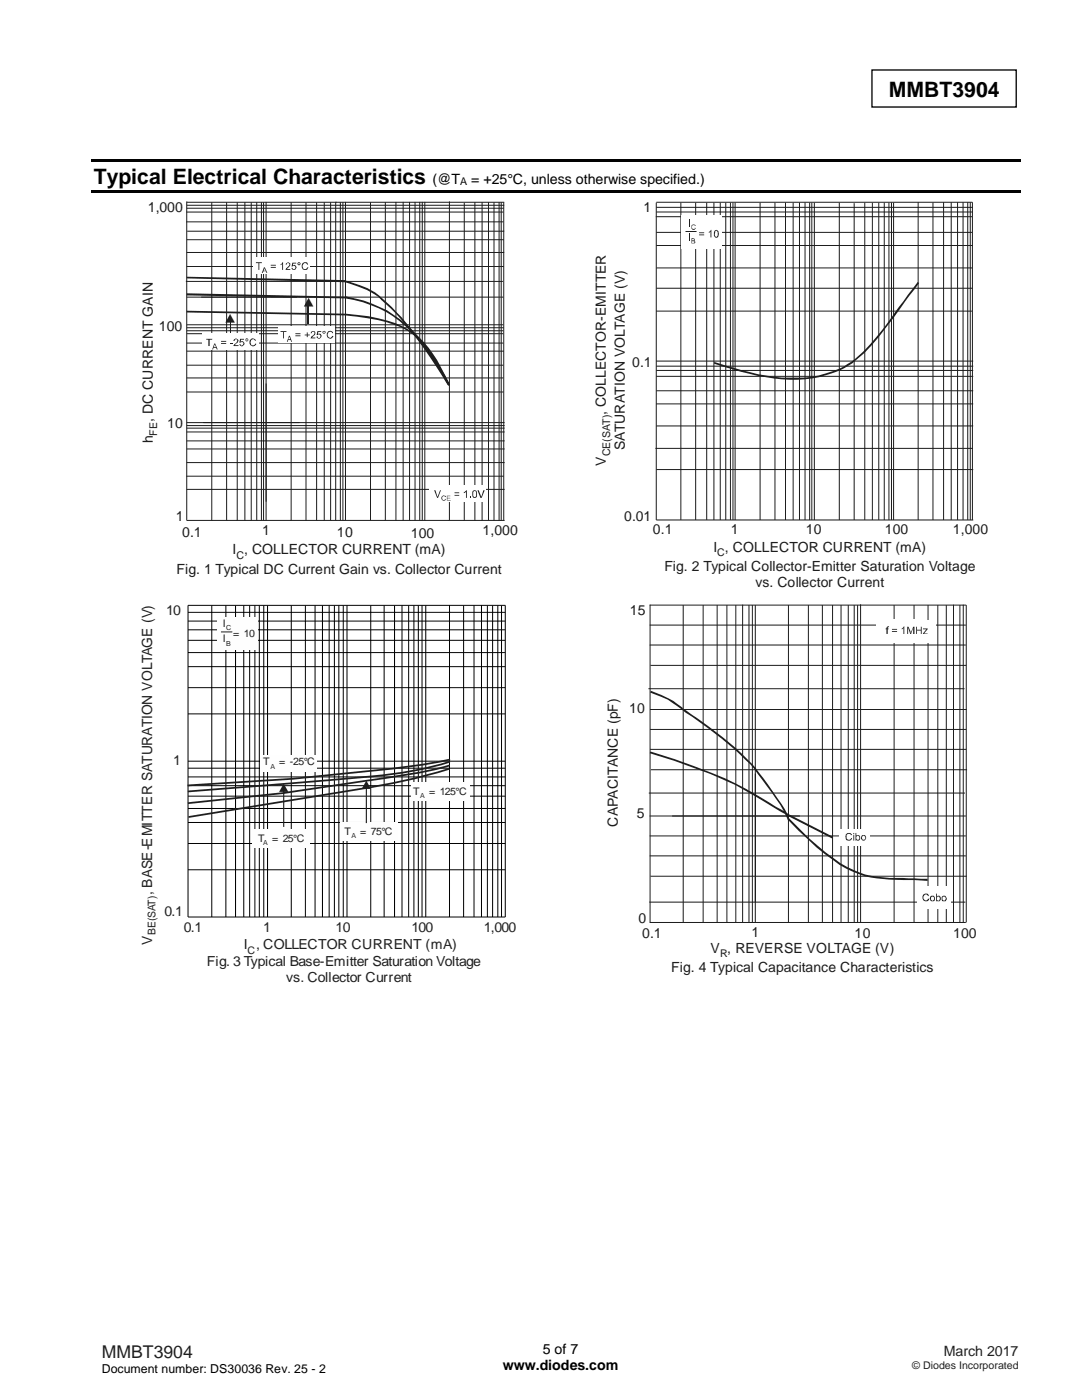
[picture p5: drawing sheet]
<svg xmlns="http://www.w3.org/2000/svg" width="216mm" height="279mm" viewBox="0 0 216 279" stroke-linecap="round" stroke-linejoin="round" font-family="sans-serif">
<path d="M174 14h28.8v7.4h-28.8z" fill="none" stroke="#000" stroke-width=".26"/>
<g fill="#000">
<path d="M18.2 31.8h185.5v.5h-185.5z" fill-rule="evenodd"/>
<path d="M18.2 38h185.5v.5h-185.5z" fill-rule="evenodd"/>
</g>
<g fill="#fff">
<path d="M84.7 96.6h12v4.4h-12z" fill-rule="evenodd"/>
<path d="M85.6 96.5h11.7v4.3h-11.7z" fill-rule="evenodd"/>
</g>
<g fill="none" stroke="#1f1a17" stroke-width=".2">
<path d="M37.1 56.2h63.2M37.2 42.3h63.2M37.2 44.3h63.2M37.3 40.2v63.7h63.4M37.3 50.4h63.3M37.3 59.3h63.1M37.3 41.6h63.2M37.3 53.2h63.2M42.3 40.4v63.5M45.2 40.4v63.5M47.3 40.4v63.5M48.9 40.4v63.5"/>
<path d="M50.1 40.4v63.5M51.2 40.4v63.5M52.2 40.4v63.5M52.6 40.4v63.5M53.1 40.3v63.6M58.1 40.4v63.5M66.9 40.4h33.7M67.9 40.4v63.5M68.4 40.4v63.5M81.7 40.3v63.6M82.8 40.3v63.6M83.8 40.3v63.6"/>
<path d="M84.3 40.3v63.6M84.8 40.3v63.6M97.5 40.4v63.5M98.6 40.4v63.5M99.6 40.4v63.5M100 40.4v63.5M100.5 40.4v63.5M37.3 75.4h63.1M37.3 66.6h63.1M37.3 68.5h63.1M37.3 78.2h63.1M66.2 70.1h34.3"/>
<path d="M67.4 65.4h33.1M68.9 64.8v39.1M37.2 95h63.3M37.3 84.3h63.4M37.3 97.7h63.4M37.3 92.3h63.4M37.3 86.2h63.4M37.3 85.4h63.4M37.3 84.9h63.4M37.3 88h63.4"/>
</g>
<g fill="#1f1a17">
<path d="M37.3 58.5l31.7 .7v.4l-31.7-.6z"/>
<path d="M37.3 62l31.6 .6v.3l-31.6-.5z"/>
</g>
<g fill="none" stroke="#1f1a17" stroke-width=".2">
<path d="M37.3 47.8h63.2M37.3 41h63.3M37.3 40.4h29.9M37.3 46.1h63.3M61.1 40.4v63.5M63.2 40.4v63.5M64.7 40.4v63.5M66 40.4v63.5M67 40.4v63.5M68.9 40.3v24.9M73.9 40.4v63.5M76.9 40.4v63.5"/>
<path d="M79 40.3v63.6M80.4 40.3v63.6M89.7 40.2v63.7M92.6 40.5v63.4M94.8 40.4v63.5M96.2 40.4v63.5M37.3 70.1h28.9M37.3 72.9h63.1M37.3 66h63.1M37.3 65.4h30.1M37.3 64.8h63.1M37.3 89.6h63.4"/>
</g>
<g fill="#1f1a17">
<path d="M37.3 55.2l31.6 .7v.4l-31.6-.7z"/>
<path d="M69 59.1a25.3 25.3 0 0 1 10.9 4.7l1.3 1.1-.2 .3a22.2 22.2 0 0 0-12.1-5.6zM81.2 64.9a38.2 38.2 0 0 1 8.6 12l-.3 .1a44 44 0 0 0-8.5-11.8z"/>
<path d="M68.9 56l1.4 .4-.1 .4-1.4-.5zM70.3 56.4a13.6 13.6 0 0 1 6.1 3.2l-.3 .3a13.8 13.8 0 0 0-5.9-3.1zM76.4 59.6l-.1 .1zM76.4 59.6l-.3 .3zM76.4 59.6l-.1 .1zM76.1 59.9l.3-.3 1.8 1.7-.2 .3zM78.2 61.3l1.9 2-.2 .2-1.9-1.9zM79.9 63.5l.2-.2a94.6 94.6 0 0 1 9.6 13.4l-.4 .2a89 89 0 0 0-9.4-13.4z"/>
<path d="M69 62.6a32.8 32.8 0 0 1 11.2 2.5l2.4 1.3-.2 .4a19.9 19.9 0 0 0-8.9-3.3l-4.6-.6zM82.6 66.4a23.1 23.1 0 0 1 6.2 8.5l1 1.8-.4 .2-1.7-3.3a26.7 26.7 0 0 0-3.4-5l-1.9-1.8z"/>
</g>
<g fill="#fff">
<path d="M40.4 66.6h11.3v3.2h-11.3z" fill-rule="evenodd"/>
<path d="M55.5 65.1h11.3v3.3h-11.3z" fill-rule="evenodd"/>
<path d="M50.6 51.3h11.3v3.3h-11.3z" fill-rule="evenodd"/>
<path d="M85.6 96.8h11.4v3.3h-11.4z" fill-rule="evenodd"/>
</g>
<g fill="#1f1a17">
<path d="M41.2 67.6h1.1v.2h-.5v1.3h-.2v-1.3h-.4z" fill-rule="evenodd"/>
<path d="M44.1 68h1v.2h-1zM44.1 68.5h1v.1h-1z" fill-rule="evenodd"/>
<path d="M45.9 68.5h.5v.1h-.5z" fill-rule="evenodd"/>
<path d="M46.7 67.8a.48 .48 0 0 1 .7-.1 .48 .48 0 0 1-.1 .8l-.5 .4h.8v.2h-1l.1-.4a1 1 0 0 0 .6-.9l-.3-.1-.2 .3h-.2z" fill-rule="evenodd"/>
<path d="M47.9 67.6h.8v.2h-.6l-.1 .4a.48 .48 0 0 1 .7 .2 .48 .48 0 0 1-.3 .7h-.3l-.3-.4 .1-.1 .1 .2a.36 .36 0 0 0 .5 0 .36 .36 0 0 0 0-.5l-.2-.1-.5 .2z" fill-rule="evenodd"/>
<path d="M48.9 67.8a.35 .35 0 0 1 .7 0 .35 .35 0 0 1-.7 0zM49.1 67.7v.3h.2l.2-.1-.1-.2z" fill-rule="evenodd"/>
<path d="M49.9 67.9a.66 .66 0 0 1 .6-.4 .66 .66 0 0 1 .6 .5h-.2a.48 .48 0 0 0-.7-.2 .48 .48 0 0 0-.2 .7 .43 .43 0 0 0 .4 .4 .43 .43 0 0 0 .5-.3h.3a.75 .75 0 0 1-1.1 .4 .75 .75 0 0 1-.2-1.1z" fill-rule="evenodd"/>
<path d="M42.8 68.6h.1l.5 1.1h-.1l-.2-.3h-.5l-.1 .3h-.2zM42.8 68.7l-.1 .5h.4z" fill-rule="evenodd"/>
<path d="M56 66.1h1.2v.2h-.5v1.2h-.2v-1.2h-.5z" fill-rule="evenodd"/>
<path d="M58.9 66.5h1.1v.2h-1.1zM58.9 66.9h1.1v.2h-1.1z" fill-rule="evenodd"/>
<path d="M61.2 66.3h.2v.5h.4v.1h-.4v.4h-.2v-.4h-.4v-.1h.4z" fill-rule="evenodd"/>
<path d="M62.2 66.2a.47 .47 0 0 1 .7 0 .47 .47 0 0 1-.2 .7l-.5 .5h.7v.1h-.9l.1-.3a.73 .73 0 0 0 .6-.9h-.5v.2h-.2z" fill-rule="evenodd"/>
<path d="M63.3 66.1h.8v.2h-.6l-.1 .4a.5 .5 0 0 1 .7 .1 .5 .5 0 0 1-.1 .7 .5 .5 0 0 1-.7-.1l-.1-.2 .1-.1 .1 .3a.34 .34 0 0 0 .5-.1 .34 .34 0 0 0-.1-.5 .34 .34 0 0 0-.5 .1h-.1z" fill-rule="evenodd"/>
<path d="M64.4 66.3a.28 .28 0 0 1 .5 0 .28 .28 0 0 1-.5 0zM64.4 66.3a.2 .2 0 0 0 .4 0 .2 .2 0 0 0-.4 0z" fill-rule="evenodd"/>
<path d="M65.5 66.1l.4-.1 .4 .2 .2 .2-.2 .1a.52 .52 0 0 0-.8-.2 .52 .52 0 0 0 0 .8 .43 .43 0 0 0 .4 .3 .43 .43 0 0 0 .4-.4l.3 .1a.75 .75 0 0 1-1.2 .3 .75 .75 0 0 1 0-1.1z" fill-rule="evenodd"/>
<path d="M57.7 67h.1l.5 1.2h-.2l-.1-.3h-.5l-.1 .3h-.2zM57.7 67.3l-.2 .4h.4l-.1-.5z" fill-rule="evenodd"/>
<path d="M51.1 52.3h1.1v.2h-.5v1.4h-.1v-1.4h-.5z" fill-rule="evenodd"/>
<path d="M54 52.8h1v.2h-1zM54 53.3h1v.1h-1z" fill-rule="evenodd"/>
<path d="M56 52.8l.5-.5v1.6h-.2v-1.2l-.3 .2z" fill-rule="evenodd"/>
<path d="M57.1 52.6a.48 .48 0 0 1 .8-.1 .48 .48 0 0 1-.2 .8l-.5 .4h.7v.2h-.9l.1-.4 .7-.7-.2-.3h-.3l-.1 .3h-.2z" fill-rule="evenodd"/>
<path d="M58.3 52.4h.8v.2h-.6l-.1 .3a.48 .48 0 0 1 .7 .3 .48 .48 0 0 1-.3 .6 .48 .48 0 0 1-.6-.4l.2 .2a.31 .31 0 0 0 .5 0 .31 .31 0 0 0-.1-.5l-.3-.1-.3 .2z" fill-rule="evenodd"/>
<path d="M59.4 52.6a.3 .3 0 0 1 .6 0 .3 .3 0 0 1-.6 0zM59.4 52.6l.1 .2h.3a.19 .19 0 0 0-.1-.3 .19 .19 0 0 0-.3 .1z" fill-rule="evenodd"/>
<path d="M60.4 52.5l.3-.2a.56 .56 0 0 1 .8 .5h-.2a.53 .53 0 0 0-.8-.1 .53 .53 0 0 0 0 .7 .46 .46 0 0 0 .4 .3 .46 .46 0 0 0 .4-.3h.3a.74 .74 0 0 1-1.1 .4 .74 .74 0 0 1-.2-1.1z" fill-rule="evenodd"/>
<path d="M52.7 53.4h.1l.5 1.1h-.1l-.2-.4h-.4l-.2 .4h-.2zM52.8 53.5l-.2 .5h.4z" fill-rule="evenodd"/>
<path d="M86.6 97.8h.3l.4 1.4 .5-1.4h.2l-.6 1.6h-.2z" fill-rule="evenodd"/>
<path d="M90.7 98.3h.9v.1h-.9zM90.7 98.8h.9v.1h-.9z" fill-rule="evenodd"/>
<path d="M92.6 98.2l.6-.4v1.6h-.2v-1.2l-.4 .2z" fill-rule="evenodd"/>
<path d="M93.7 99.1h.2v.3h-.2z" fill-rule="evenodd"/>
<path d="M94.3 98a.53 .53 0 0 1 .7 0 .53 .53 0 0 1 .2 .6 .5 .5 0 0 1-.3 .7 .5 .5 0 0 1-.7-.4zM94.6 98l-.2 .3v.6l.2 .3h.2l.2-.3v-.6l-.2-.3z" fill-rule="evenodd"/>
<path d="M95.3 97.8h.2l.5 1.4 .5-1.4h.2l-.6 1.6h-.2z" fill-rule="evenodd"/>
<path d="M88.3 98.9h.5l.2 .3h-.2a.37 .37 0 0 0-.5 0 .37 .37 0 0 0 0 .5 .37 .37 0 0 0 .5 0v-.2l.2 .1a.51 .51 0 0 1-.8 .1 .51 .51 0 0 1 .1-.8z" fill-rule="evenodd"/>
<path d="M89.2 98.9h.6l-.5 .1v.4h.5h-.5v.4l.6 .1h-.7z" fill-rule="evenodd"/>
<path d="M61.6 59.5l.9 1.7h-1.9l1-1.7 .9 1.7z" fill-rule="evenodd"/>
</g>
<path d="M61.5 61v3.6" fill="none" stroke="#1f1a17" stroke-width=".26"/>
<path d="M45.9 62.7l.9 1.7h-1.8l.9-1.7 .9 1.7z" fill-rule="evenodd" fill="#1f1a17"/>
<g fill="none" stroke="#1f1a17" stroke-width=".2">
<path d="M130.9 43.2h63M131 40.5v63.3h63.2M131 40.4h63v63.4M131 57.5h63M131 46.4h62.9M131 49h63.1M131 53.5h62.9M131 42.3h63M131 41.4h63.1M135.9 40.5v63.3M138.8 40.5v63.3M141 40.5v63.3"/>
<path d="M142.5 40.5v63.3M143.7 40.5v63.3M144.8 40.5v63.3M145.7 40.5v63.3M146.3 40.5v63.3M146.7 40.5v63.3M151.7 40.5v63.3M154.6 40.5v63.3M156.7 40.5v63.3M158.3 40.5v63.3M159.5 40.5v63.3M160.6 40.5v63.3"/>
<path d="M161.6 40.5v63.3M162 40.5v63.3M162.5 40.5v63.3M167.5 40.5v63.3M170.4 40.5v63.3M172.6 40.5v63.3M174.1 40.5v63.3M175.3 40.5v63.3M176.4 40.5v63.3M177.4 40.5v63.3M177.9 40.5v63.3M178.3 40.5v63.3"/>
<path d="M183.2 40.4v63.4M186.2 40.5v63.3M188.3 40.4v63.4M189.8 40.4v63.4M191.1 40.4v63.4M192.2 40.4v63.4M193.1 40.4v63.4M193.6 40.4v63.4M45.9 64.2v2.2M131 72.1h63.2M131 75.1h63.2M131 73.9h63.2"/>
<path d="M131 73.1h63.2M131 78h63.2M131 62.1h62.9M130.8 89.5h63.3M131 93.7h63.2M131 85h63.2M131 80.6h63.2"/>
</g>
<path d="M183.1 56.3l.3 .2zM183.3 56.4l.1 .1zM183.1 56.3l.3 .2-3.8 5.2-.4-.3zM179.2 61.4l.4 .3-1.4 1.8a41.3 41.3 0 0 1-8.1 9l-2.5 1.4-.1-.3 .8-.4a22.2 22.2 0 0 0 6.8-6.2zM156.1 75.4h1.5a20.7 20.7 0 0 0 9.9-1.8l.1 .3a23.3 23.3 0 0 1-11.6 1.8zM142.5 72.2a63.8 63.8 0 0 0 13.6 3.2l-.1 .3a63.8 63.8 0 0 1-13.5-3.1z" fill="#1f1a17"/>
<path d="M135.9 43.1h8.1v6.6h-8.1z" fill-rule="evenodd" fill="#fff"/>
<g fill="#1f1a17">
<path d="M137.5 43.8h.1v1.5h-.1z" fill-rule="evenodd"/>
<path d="M138.1 44.8h.5l.2 .3h-.2a.37 .37 0 0 0-.5 0 .37 .37 0 0 0 0 .5 .37 .37 0 0 0 .5 0v-.2l.2 .1a.46 .46 0 0 1-.6 .4 .46 .46 0 0 1-.2-.7z" fill-rule="evenodd"/>
<path d="M137.5 46.5h.1v1.6h-.1z" fill-rule="evenodd"/>
<path d="M138 47.6h.6v.5a.31 .31 0 0 1 .1 .4 .31 .31 0 0 1-.4 .1h-.3zM138.1 47.7v.3l.5-.1-.1-.2zM138.1 48.1v.4h.3a.18 .18 0 0 0 .2-.2 .18 .18 0 0 0-.3-.2z" fill-rule="evenodd"/>
<path d="M139.5 46.4h1v.1h-1zM139.5 46.8h1v.2h-1z" fill-rule="evenodd"/>
<path d="M141.4 46.3l.5-.4v1.5h-.1v-1.2l-.3 .3z" fill-rule="evenodd"/>
<path d="M142.7 45.9a.62 .62 0 0 1 .7 .3 .62 .62 0 0 1 0 .7l-.2 .5-.2 .1a.97 .97 0 0 1-.3-1.6zM142.8 46.1l-.1 .3a.6 .6 0 0 0 .3 .9 .91 .91 0 0 0 0-1.3z" fill-rule="evenodd"/>
</g>
<path d="M136.8 46.2h2.2" fill="none" stroke="#1f1a17" stroke-width=".2"/>
<g fill="none" stroke="#000" stroke-width=".2">
<path d="M37.5 137.2h63.3M37.5 133h63.3M37.5 130.2h63.3M37.5 127.8h63.3M37.5 125.7h63.3M37.5 124h63.3M37.5 122.2h63.3M37.5 120.8h63.3v62.2h-63.3zM42.3 120.8v62.2M45.1 120.8v62.2M47 120.8v62.2M48.6 120.8v62.2"/>
<path d="M49.8 120.8v62.2M50.9 120.8v62.2M51.7 120.8v62.2M52.6 120.8v62.2M53.4 120.8v62.2M58.1 120.8v62.2M60.9 120.8v62.2M62.9 120.8v62.2M64.3 120.8v62.2M65.7 120.8v62.2M66.7 120.8v62.2M67.6 120.8v62.2"/>
<path d="M68.5 120.8v62.2M69.2 120.8v62.2M74 120.8v62.2M76.7 120.8v62.2M78.7 120.8v62.2M80.2 120.8v62.2M81.5 120.8v62.2M82.6 120.8v62.2M83.5 120.8v62.2M84.2 120.8v62.2M85 120.8v62.2M89.7 120.8v62.2"/>
<path d="M92.5 120.8v62.2M94.6 120.8v62.2M96.1 120.8v62.2M97.3 120.8v62.2M98.3 120.8v62.2M99.3 120.8v62.2M100.1 120.8v62.2M37.5 158.9h63.3M37.5 156.8h63.3M37.5 155.1h63.3M37.5 153.3h63.3M37.5 142.5h63.3"/>
<path d="M37.5 151.9h63.3M37.5 173.6h63.3M37.5 168.3h63.3M37.5 164.1h63.3M37.5 161.3h63.3"/>
</g>
<path d="M43.4 123.2h8.1v6.5h-8.1z" fill-rule="evenodd" fill="#fefefe"/>
<path d="M44.1 126.1h2.3" fill="none" stroke="#221f20" stroke-width=".2"/>
<path d="M89.7 153.4a121.2 121.2 0 0 1-17.5 4l-34.6 5.7M89.7 152.8a119.5 119.5 0 0 1-16.7 3l-16.4 2.5-19.1 2M89.8 152a72.2 72.2 0 0 1-15.4 2.9l-36.9 3.1M89.8 151.6l-5.1 .9-5 .7-21.2 2.2-21.1 1.4" fill="none" stroke="#221f20" stroke-width=".36"/>
<g fill="#fefefe">
<path d="M50.4 165.5h11.4v3.6h-11.4z" fill-rule="evenodd"/>
<path d="M67.9 164.1h11.4v3.6h-11.4z" fill-rule="evenodd"/>
<path d="M51.9 150.8h11.3v3.3h-11.3z" fill-rule="evenodd"/>
<path d="M82.1 156.1h11.6v3.7h-11.6z" fill-rule="evenodd"/>
</g>
<g fill="#221f20">
<path d="M73.1 155.8l.9 1.6h-.8v6.9h-.2v-6.9h-.8z"/>
<path d="M56.6 156.4l.9 1.6h-.8v7h-.2v-7h-.8z"/>
</g>
<g fill="none" stroke="#1f1a17" stroke-width=".2">
<path d="M129.4 137.4h63.1M129.6 128.7h63.1M129.6 124.8h63.1M129.7 120.7v63.4M129.8 132.8h63M136.3 120.8v63.3M140.3 120.8v63.3M143.1 120.8v63.3M145 120.8v63.3M146.8 120.8v63.3M148.2 120.7v63.4M149.5 120.8v63.3"/>
<path d="M150.1 120.8v63.3M150.7 120.8v63.3M157.3 120.8v63.3M161.3 120.8v63.3M164.1 120.8v63.3M170.4 120.8v63.3M171.1 120.8v63.3M171.7 120.6v63.5M188.8 120.8v63.3M190.3 120.7v63.4M191.5 120.8v63.3M192.2 120.7v63.4"/>
<path d="M192.8 120.8v63.3M129.5 158.3h63M129.7 149.6h63.1M129.7 145.6h63.1M129.9 153.6h63.1M129.6 162.8h63.1M129.6 170.8h63.1M129.6 166.8h63.1M129.8 174.9h63.1M129.5 180h63.1M129.6 184.1h63.1"/>
</g>
<path d="M157.4 162.5l8.8 4.5-.2 .3-8.8-4.5z" fill="#1f1a17"/>
<path d="M129.6 120.8h63.2M166.1 120.8v63.3M167.8 120.8v63.3M169.3 120.8v63.3M178.4 120.8v63.3M182.4 120.8v63.3M185.2 120.8v63.3M187.1 120.8v63.3M129.7 141.6h63.2" fill="none" stroke="#1f1a17" stroke-width=".2"/>
<g fill="#fff">
<path d="M167.5 165.4h6.2v3.4h-6.2z" fill-rule="evenodd"/>
<path d="M183 177h6.8v4.4h-6.8z" fill-rule="evenodd"/>
<path d="M174.8 123.8h12v4.4h-12z" fill-rule="evenodd"/>
<path d="M175.7 123.6h6.9v4.4h-6.9z" fill-rule="evenodd"/>
</g>
<g fill="#1f1a17">
<path d="M168.8 166.6a.72 .72 0 0 1 1.2 .1h-.2a.49 .49 0 0 0-.7-.2 .49 .49 0 0 0-.2 .7 .47 .47 0 0 0 .5 .4 .47 .47 0 0 0 .5-.3h.1a.69 .69 0 0 1-.9 .4 .69 .69 0 0 1-.3-1z" fill-rule="evenodd"/>
<path d="M170.3 166.2h.1v.3h-.1zM170.3 166.7h.1v1.1h-.1z" fill-rule="evenodd"/>
<path d="M170.7 166.2h.2v.5a.55 .55 0 0 1 .8 .4 .55 .55 0 0 1-.7 .7l-.1-.2v.2h-.2zM171 166.9a.37 .37 0 0 0-.1 .6 .37 .37 0 0 0 .6-.1v-.4l-.2-.2-.1-.1z" fill-rule="evenodd"/>
<path d="M171.8 167.2a.55 .55 0 0 1 1.1 0 .55 .55 0 0 1-1.1 0zM172.1 166.9v.6l.2 .1a.43 .43 0 0 0 .4-.4 .43 .43 0 0 0-.4-.5z" fill-rule="evenodd"/>
<path d="M184.2 178.5l.4-.2a.56 .56 0 0 1 .7 .5h-.1a.53 .53 0 0 0-.8-.1 .53 .53 0 0 0 0 .8l.2 .2h.3l.3-.3h.2a.73 .73 0 0 1-1 .4 .73 .73 0 0 1-.2-1.1z" fill-rule="evenodd"/>
<path d="M185.5 179.3a.56 .56 0 0 1 1.1 0 .56 .56 0 0 1-1.1 0zM185.9 178.9l-.1 .2v.4l.2 .3a.43 .43 0 0 0 .4-.5 .43 .43 0 0 0-.5-.4z" fill-rule="evenodd"/>
<path d="M186.8 178.3h.2v.6a.49 .49 0 0 1 .6 0 .49 .49 0 0 1 .1 .6l-.2 .4h-.5v-.2v.2h-.2zM187 179v.3a.31 .31 0 0 0 .1 .4 .31 .31 0 0 0 .4-.1v-.6z" fill-rule="evenodd"/>
<path d="M188.1 178.8a.58 .58 0 0 1 .7 .2 .58 .58 0 0 1 0 .8 .58 .58 0 0 1-.8 0l-.1-.8zM188.1 179.3a.36 .36 0 0 0 .7 0 .36 .36 0 0 0-.7 0z" fill-rule="evenodd"/>
<path d="M177 125.1l.4-.1v.2l-.3 .1v.1h.2v.2h-.2v.9h-.2v-.9h-.2z" fill-rule="evenodd"/>
<path d="M178 125.5h1v.2h-1zM178 125.9h1v.2h-1z" fill-rule="evenodd"/>
<path d="M180.4 125v1.5h-.1v-1.2l-.4 .3z" fill-rule="evenodd"/>
<path d="M181 125.1h.3l.4 1.3 .5-1.3h.3v1.4h-.3v-1.2l-.4 1.2h-.2l-.4-1.2v1.2h-.2z" fill-rule="evenodd"/>
<path d="M182.8 125.1h.2v.6h.7v-.6h.2v1.4h-.2v-.7h-.7v.7h-.2z" fill-rule="evenodd"/>
<path d="M184.2 125.4h.9l-.7 1 .7 .1h-.9l.6-.9h-.6z" fill-rule="evenodd"/>
</g>
<g fill="#1f1a17">
<path d="M129.8 150a96.7 96.7 0 0 1 20.8 8.4l1.9 1.1-.2 .4-1.8-1.1a77.1 77.1 0 0 0-16-7l-4.9-1.5zM152.5 159.5l4.9 3-.2 .3-2.7-1.6-2.2-1.3z"/>
<path d="M157.5 163.4a55 55 0 0 0 11.5 9.6 17.1 17.1 0 0 0 8.5 2.2h2.7v.4a26.1 26.1 0 0 1-8.8-1.1 21 21 0 0 1-6.8-4l-1.7-1.4-3.6-3.4-2.1-2.1zM180.2 175.2l4.9 .2v.4l-4.9-.2z"/>
<path d="M129.9 137.9a17.8 17.8 0 0 1 5.2 2.6l-.2 .3a13.3 13.3 0 0 0-5.2-2.6zM135.1 140.5l1.2 .8-.2 .3-1.2-.8z"/>
<path d="M136.3 141.4l-.1 .4zM136.3 141.4l-.1 .2zM136.3 141.4l2.6 1.8-.2 .3-2-1.3-.5-.5zM138.9 143.2l2.5 1.8-.2 .2-2.5-1.7zM141.2 145.2l.2-.2a56.5 56.5 0 0 1 9.5 8.4l-.3 .2-1.8-1.9a53.7 53.7 0 0 0-7.6-6.5z"/>
<path d="M150.7 153.2l3.5 4.7-.3 .2-2.8-3.7-.6-1zM153.9 158.1l.3-.2 1.8 2.6 1.1 1.9-.4 .1-1-1.8z"/>
<path d="M156.6 162.4l.4-.1zM156.8 162.3h.2zM156.6 162.4l.4-.1 .5 1.1-.3 .1zM157.2 163.5l.3-.1 .1 .1-.4 .2z"/>
</g>
<g font-size="4.2">
<text x="177.4" y="19.3">MMBT3904</text>
<text x="18.7" y="36.7">Typical Electrical Characteristics</text>
</g>
<text font-size="3.5" fill="#231f20" x="20.3" y="270.9">MMBT3904</text>
<g font-size="2.8">
<text x="86.3" y="36.7">(@T</text>
<text x="94" y="36.7">= +25°C, unless otherwise specified.)</text>
<text x="100.3" y="273.5">www.diodes.com</text>
<text x="108.3" y="270.2">5 of 7</text>
</g>
<g font-size="2.8" fill="#1f1a17">
<text x="29.5" y="42.3">1,000</text>
<text x="128.4" y="42.2">1</text>
<text x="31.7" y="66">100</text>
<text x="126.1" y="73.2">0.1</text>
<text x="120.9" y="82.8" transform="rotate(-90 120.9 82.8)">, COLLECTOR-EMITTER</text>
<text x="30.5" y="88.5" transform="rotate(-90 30.5 88.5)">h</text>
<text x="30.5" y="84.3" transform="rotate(-90 30.5 84.3)">, DC CURRENT GAIN</text>
<text x="33.4" y="85.4">10</text>
<text x="124.7" y="89.8" transform="rotate(-90 124.7 89.8)">SATURATION VOLTAGE (V)</text>
<text x="120.9" y="92.9" transform="rotate(-90 120.9 92.9)">V</text>
<text x="35.1" y="103.9">1</text>
<text x="36.3" y="107.2">0.1</text>
<text x="52.3" y="106.8">1</text>
<text x="67.2" y="107.2">10</text>
<text x="82" y="107.3">100</text>
<text x="96.3" y="106.8">1,000</text>
<text x="124.5" y="103.9">0.01</text>
<text x="130.3" y="106.6">0.1</text>
<text x="145.8" y="106.6">1</text>
<text x="160.8" y="106.6">10</text>
<text x="176.5" y="106.6">100</text>
<text x="190.1" y="106.6">1,000</text>
<text x="46.4" y="110.7">I , COLLECTOR CURRENT (mA)</text>
<text x="132.6" y="114">Fig. 2 Typical Collector-Emitter Saturation Voltage</text>
<text x="142.4" y="110.1">I , COLLECTOR CURRENT (mA)</text>
<text x="35.2" y="114.5">Fig. 1 Typical DC Current Gain vs. Collector Current</text>
<text x="150.7" y="117.1">vs. Collector Current</text>
<text x="125.7" y="122.7">15</text>
<text x="125.6" y="142.3">10</text>
<text x="123.3" y="165" transform="rotate(-90 123.3 165)">CAPACITANCE (pF)</text>
<text x="127.1" y="163.2">5</text>
<text x="127.4" y="184.3">0</text>
<text x="128.1" y="187.2">0.1</text>
<text x="141.7" y="190.2">V , REVERSE VOLTAGE (V)</text>
<text x="150" y="187">1</text>
<text x="170.5" y="187.1">10</text>
<text x="190.2" y="187.2">100</text>
<text x="134" y="194">Fig. 4 Typical Capacitance Characteristics</text>
</g>
<g font-size="2.8" fill="#221f20">
<text x="33.2" y="122.7">10</text>
<text x="34.6" y="152.7">1</text>
<text x="30.4" y="178.7" transform="rotate(-90 30.4 178.7)">, BASE-EMITTER SATURATION VOLTAGE (V)</text>
<text x="32.8" y="182.8">0.1</text>
<text x="36.7" y="185.9">0.1</text>
<text x="52.5" y="185.9">1</text>
<text x="67" y="185.9">10</text>
<text x="82.1" y="185.9">100</text>
<text x="96.5" y="185.9">1,000</text>
<text x="30.4" y="188.7" transform="rotate(-90 30.4 188.7)">V</text>
<text x="48.7" y="189.4">I , COLLECTOR CURRENT (mA)</text>
<text x="41.3" y="192.8">Fig. 3 Typical Base-Emitter Saturation Voltage</text>
<text x="57.1" y="195.9">vs. Collector Current</text>
</g>
<text font-size="2.8" fill="#231f20" x="188.3" y="270.6">March 2017</text>
<text font-size="2.5" x="20.3" y="274">Document number: DS30036 Rev. 25 - 2</text>
<text font-size="2.1" x="91.8" y="37">A</text>
<g font-size="2.1" fill="#1f1a17">
<text x="31.3" y="87" transform="rotate(-90 31.3 87)">FE</text>
<text x="121.7" y="91.1" transform="rotate(-90 121.7 91.1)">CE(SAT)</text>
<text x="47.2" y="111.5">C</text>
<text x="143.1" y="111">C</text>
<text x="143.7" y="191">R</text>
</g>
<g font-size="2.1" fill="#221f20">
<text x="44.4" y="125.1">I</text>
<text x="44.4" y="128.2">I</text>
<text x="46.6" y="127.2">= 10</text>
<text x="52.5" y="152.7">T</text>
<text x="55.7" y="152.7">= -25°C</text>
<text x="82.5" y="158.6">T</text>
<text x="85.6" y="158.6">= 125°C</text>
<text x="51.5" y="167.9">T</text>
<text x="54.3" y="167.9">= 25°C</text>
<text x="68.7" y="166.6">T</text>
<text x="71.9" y="166.6">= 75°C</text>
<text x="31.1" y="186.6" transform="rotate(-90 31.1 186.6)">BE(SAT)</text>
<text x="49.4" y="190.4">C</text>
</g>
<text font-size="2.1" fill="#231f20" x="182" y="273.2">© Diodes Incorporated</text>
<g font-size="1.4" fill="#221f20">
<text x="45.1" y="125.8">C</text>
<text x="45.1" y="128.9">B</text>
<text x="53.9" y="153.4">A</text>
<text x="83.9" y="159.3">A</text>
<text x="70.1" y="167.3">A</text>
<text x="52.5" y="168.6">A</text>
</g>
</svg>
